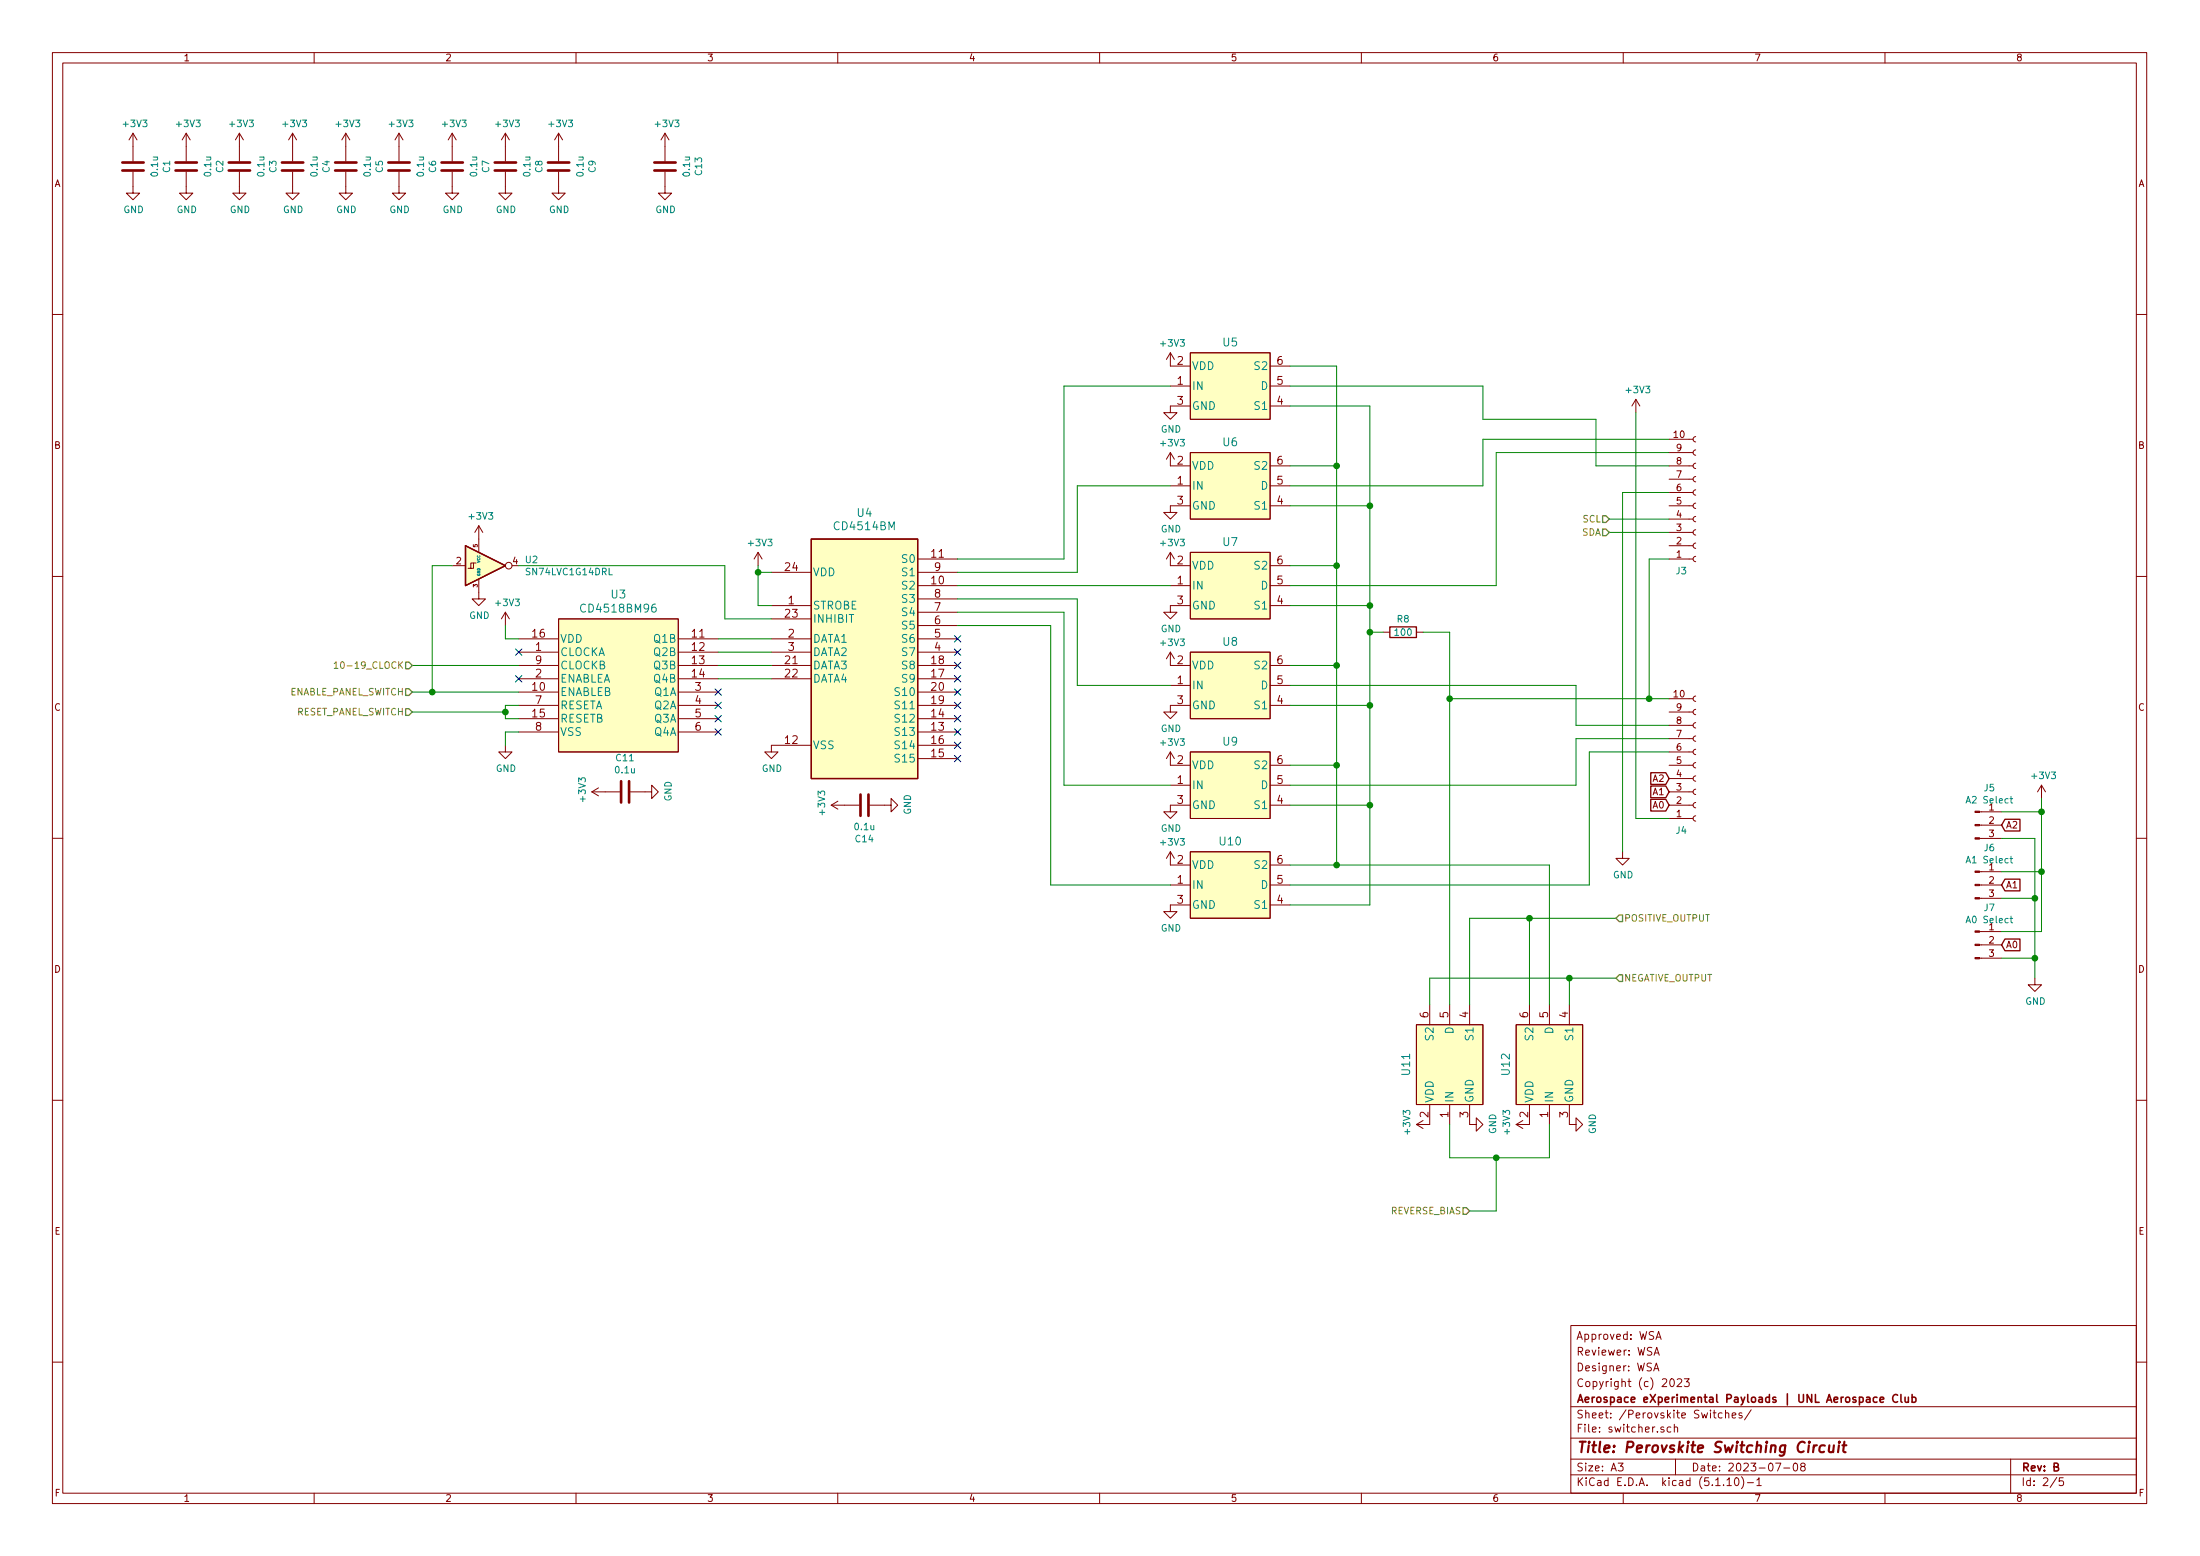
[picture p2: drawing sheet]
<svg xmlns="http://www.w3.org/2000/svg" width="420mm" height="297mm" viewBox="0 0 420 297" stroke-linecap="round" stroke-linejoin="round" font-family="sans-serif">
<g fill="none" stroke="#840000" stroke-width=".19">
<path d="M10 10h400v277h-400zM12 12h396v273.1h-396zM60 10v2M110 10v2M160 10v2M210 10v2M260 10v2M310 10v2M360 10v2M25.4 32.8v4.1h1.3l-1.3 1.2-1.3-1.2h1.3M25.4 25.4v5.4M25.4 25.4l-.8 1.3"/>
<path d="M25.4 25.4l.8 1.3M35.6 32.8v4.1h1.2l-1.2 1.2-1.3-1.2h1.3M35.6 25.4l-.8 1.3M35.6 25.4v5.4M35.6 25.4l.7 1.3M45.7 32.8v4.1h1.3l-1.3 1.2-1.3-1.2h1.3M45.7 25.4l-.7 1.3M45.7 25.4v5.4M45.7 25.4l.8 1.3M55.9 32.8v4.1h1.2l-1.2 1.2-1.3-1.2h1.3M55.9 25.4l-.8 1.3M55.9 25.4v5.4"/>
<path d="M55.9 25.4l.7 1.3M66 32.8v4.1h1.3l-1.3 1.2-1.2-1.2h1.2M66 25.4l-.7 1.3M66 25.4v5.4M66 25.4l.8 1.3M76.2 32.8v4.1h1.3l-1.3 1.2-1.3-1.2h1.3M76.2 25.4v5.4M76.2 25.4l-.8 1.3M76.2 25.4l.8 1.3M86.4 32.8v4.1h1.2l-1.2 1.2-1.3-1.2h1.3M86.4 25.4l-.8 1.3M86.4 25.4v5.4"/>
<path d="M86.4 25.4l.7 1.3M96.5 32.8v4.1h1.3l-1.3 1.2-1.3-1.2h1.3M96.5 25.4l-.7 1.3M96.5 25.4v5.4M96.5 25.4l.8 1.3M106.7 32.8v4.1h1.2l-1.2 1.2-1.3-1.2h1.3M106.7 25.4l-.8 1.3M106.7 25.4v5.4M106.7 25.4l.7 1.3M127 32.8v4.1h1.3l-1.3 1.2-1.3-1.2h1.3M127 25.4l-.8 1.3M127 25.4v5.4"/>
<path d="M127 25.4l.8 1.3M10 60h2M223.5 73.7h3.8M223.5 67.3v2.6h3.8M223.5 67.3l-.7 1.3M223.5 67.3l.8 1.3M227.3 67.3h15.3v12.7h-15.3zM227.3 77.5h-3.8v1.3h1.3l-1.3 1.2-1.3-1.2h1.3M242.6 73.7h3.8M242.6 69.9h3.8M242.6 77.5h3.8M312.4 76.2l-.7 1.3"/>
<path d="M312.4 76.2v2.6M312.4 76.2l.8 1.3M408 60h2M223.5 86.4v2.5h3.8M223.5 92.7h3.8M223.5 86.4l-.7 1.3M223.5 86.4l.8 1.3M227.3 86.4h15.3v12.7h-15.3zM227.3 96.6h-3.8v1.2h1.3l-1.3 1.3-1.3-1.3h1.3M242.6 92.7h3.8M242.6 88.9h3.8M242.6 96.6h3.8"/>
<path d="M318.8 88.9h4.5M318.8 96.6h4.5M318.8 83.9h4.5M318.8 86.4h4.5M318.8 91.5h4.5M318.8 94h4.5M318.8 99.1h4.5M323.8 83.3l-.3 .2-.2 .3 .1 .4 .4 .2M323.8 85.9l-.3 .1-.2 .3 .1 .4 .4 .2M323.8 88.4l-.3 .1-.2 .4 .1 .3 .4 .2M323.8 91l-.3 .1-.2 .3 .1 .4 .4 .2M323.8 93.5l-.3 .1-.2 .3 .1 .4 .4 .2"/>
<path d="M323.8 96l-.3 .2-.2 .3 .1 .4 .4 .2M323.8 98.6l-.3 .1-.2 .3 .1 .4 .4 .2M10 110h2M86.4 108h2.5M89.4 108.5h1v-1h-.5v1M90.4 107.5h.5M91.4 110.5v3.8h1.3l-1.3 1.3-1.2-1.3h1.2M91.4 100.4v5M91.4 100.4l-.7 1.2M91.4 100.4l.8 1.2M96.5 116.9v2.5M96.5 116.9l-.7 1.2"/>
<path d="M96.5 116.9l.8 1.2M106.7 118.1h22.8v25.4h-22.8zM144.8 105.4l-.8 1.3M144.8 105.4v2.6M144.8 105.4l.7 1.3M147.3 115.6h7.6M147.3 118.1h7.6M147.3 109.3h7.6M175.3 111.8h7.6M175.3 106.7h7.6M175.3 109.3h7.6M175.3 119.4h7.6"/>
<path d="M175.3 116.9h7.6M175.3 114.3h7.6M223.5 105.4v2.6h3.8M223.5 111.8h3.8M223.5 105.4l-.7 1.3M223.5 105.4l.8 1.3M227.3 105.4h15.3v12.7h-15.3zM227.3 115.6h-3.8v1.3h1.3l-1.3 1.2-1.3-1.2h1.3M242.6 115.6h3.8M242.6 111.8h3.8M242.6 108h3.8M318.8 106.7h4.5"/>
<path d="M318.8 101.6h4.5M318.8 104.2h4.5M323.8 101.1l-.3 .1-.2 .4 .1 .3 .4 .2M323.8 103.7l-.3 .1-.2 .3 .1 .4 .4 .2M323.8 106.2l-.3 .1-.2 .3 .1 .4 .4 .2M408 110h2M99.1 139.7h7.6M99.1 137.2h7.6M99.1 129.6h7.6M99.1 127h7.6M99.1 134.7h7.6M99.1 122h7.6"/>
<path d="M99.1 132.1h7.6M99.1 124.5h7.6M129.5 139.7h7.7M129.5 137.2h7.7M129.5 129.6h7.7M129.5 127h7.7M129.5 134.7h7.7M129.5 122h7.7M129.5 132.1h7.7M129.5 124.5h7.7M147.3 129.6h7.6M147.3 127h7.6"/>
<path d="M147.3 122h7.6M147.3 124.5h7.6M175.3 139.7h7.6M175.3 137.2h7.6M175.3 129.6h7.6M175.3 127h7.6M175.3 134.7h7.6M175.3 122h7.6M175.3 132.1h7.6M175.3 124.5h7.6M223.5 124.5v2.5h3.8M223.5 124.5l-.7 1.3"/>
<path d="M223.5 124.5l.8 1.3M223.5 130.8h3.8M227.3 124.5h15.3v12.7h-15.3zM227.3 134.7h-3.8v1.2h1.3l-1.3 1.3-1.3-1.3h1.3M242.6 127h3.8M242.6 134.7h3.8M242.6 130.8h3.8M264.2 120.7h1.2M270.5 120.7h1.3M318.8 133.4h4.5M318.8 135.9h4.5M318.8 138.5h4.5"/>
<path d="M323.8 132.9l-.3 .1-.2 .3 .1 .4 .4 .2M323.8 135.4l-.3 .1-.2 .4 .1 .3 .4 .2M323.8 138l-.3 .1-.2 .3 .1 .4 .4 .2M96.5 142.3v1.2h1.3l-1.3 1.3-1.3-1.3h1.3M113 151.2h5.4M113 151.2l1.3 .7M114.3 150.4l-1.3 .8M120.4 151.2h4.1v-1.3l1.2 1.3-1.2 1.2v-1.2M154.9 142.3h-7.6v1.2h1.3l-1.3 1.3-1.3-1.3h1.3M158.7 153.7l1.3 .8M158.7 153.7h5.4M160 152.9l-1.3 .8"/>
<path d="M166.1 153.7h4.1v-1.3l1.2 1.3-1.2 1.3v-1.3M175.3 142.3h7.6M175.3 144.8h7.6M195.6 142.3h.1M223.5 143.5v2.6h3.8M223.5 149.9h3.8M223.5 143.5l-.7 1.3M223.5 143.5l.8 1.3M227.3 143.5h15.3v12.7h-15.3zM227.3 153.7h-3.8v1.3h1.3l-1.3 1.2-1.3-1.2h1.3M242.6 153.7h3.8M242.6 149.9h3.8"/>
<path d="M242.6 146.1h3.8M318.8 153.7h4.5M318.8 146.1h4.5M318.8 141h4.5M318.8 143.5h4.5M318.8 148.6h4.5M318.8 151.2h4.5M318.8 156.2h4.5M323.8 140.5l-.3 .1-.2 .3 .1 .4 .4 .2M323.8 143l-.3 .1-.2 .4 .1 .4 .4 .2M323.8 145.6l-.3 .1-.2 .3 .1 .4 .4 .2M323.8 148.1l-.3 .1-.2 .4 .1 .3 .4 .2"/>
<path d="M323.8 150.7l-.3 .1-.2 .3 .1 .4 .4 .2M323.8 153.2l-.3 .1-.2 .3 .1 .4 .4 .2M323.8 155.7l-.3 .1-.2 .4 .1 .4 .4 .2M378.1 157.5h4.2M378.1 155h4.2M389.9 149.9l-.8 1.3M389.9 149.9v2.5M389.9 149.9l.8 1.3M10 160h2M223.5 162.6v2.5h3.8M223.5 162.6l-.7 1.3M223.5 162.6l.8 1.3"/>
<path d="M223.5 168.9h3.8M227.3 162.6h15.3v12.7h-15.3zM227.3 172.8h-3.8v1.2h1.3l-1.3 1.3-1.3-1.3h1.3M242.6 168.9h3.8M242.6 165.1h3.8M242.6 172.8h3.8M309.9 162.6v1.3h1.2l-1.2 1.2-1.3-1.2h1.3M378.1 160.1h4.2M378.1 168.9h4.2M378.1 177.8h4.2M378.1 171.5h4.2M378.1 166.4h4.2"/>
<path d="M408 160h2M270.5 195.6h12.7v15.3h-12.7zM273 191.8v3.8M276.9 191.8v3.8M280.7 191.8v3.8M289.6 195.6h12.7v15.3h-12.7zM292.1 191.8v3.8M295.9 191.8v3.8M299.7 191.8v3.8M378.1 182.9h4.2M378.1 180.4h4.2M388.6 186.7v1.3h1.3l-1.3 1.3-1.3-1.3h1.3"/>
<path d="M10 210h2M270.5 214.7l1.3 .7M271.8 213.9l-1.3 .8M273 210.9v3.8h-2.5M276.9 210.9v3.8M280.7 210.9v3.8h1.2v-1.3l1.3 1.3-1.3 1.2v-1.2M289.6 214.7l1.2 .7M290.8 213.9l-1.2 .8M292.1 210.9v3.8h-2.5M295.9 210.9v3.8M299.7 210.9v3.8h1.3v-1.3l1.3 1.3-1.3 1.2v-1.2M408 210h2"/>
<path d="M300 253h108v32.1h-108zM315.9 258.7l.5-1.5 .5 1.5M316.1 258.3h.7M316.3 255.7l.5-1.5 .4 1.5M316.4 255.3h.7M10 260h2M300 278.5h108M300 274.5h108M300 268.5h108M309 279.3h1l-.5 .6 .4 .1v.7l-.2 .1-.7-.1M315.8 261.7l.5-1.5 .5 1.5M316 261.3h.7"/>
<path d="M317.8 272.5a.37 .37 0 0 0-.6 .1v.2l.6 .2v.1l-.2 .3-.4-.1M319.1 272.5l-.4-.1-.3 .3 .1 .6 .2 .1 .4-.1M319.1 263.3l.2-.1a.8 .8 0 0 1 .5 .8 .8 .8 0 0 1-.5 .7 1 1 0 0 1-.2-1.4zM319.8 272.5a.37 .37 0 0 1 .6 .1v.8M319.8 271.9v1.5M320 278.5v3M320.3 263.4l.6-.2 .3 .4-1 1.1h1M321.7 263.2h.9l-.5 .6 .4 .1v.7l-.2 .1-.6-.1M328.9 269.8l-.5-.1-.2 .3v.6l.2 .1 .5-.1M329.5 269.8h.1a.37 .37 0 0 1 .6 .1v.8M329.5 269.2v1.5M330.8 270.2l.7-.1-.1-.3-.4-.1-.2 .2 .1 .7h.5"/>
<path d="M332.7 269.8l-.4-.1-.2 .2 .1 .2 .5 .2v.3h-.6M334.4 269.1l-1.2 2M339.1 279.3h1l-.6 1.5M342.6 279.5l.4-.2a.94 .94 0 0 1 0 1.5 .82 .82 0 0 1-.4-1.3zM344.2 279.9l-.3-.2 .1-.2 .2-.2 .4 .1 .2 .2-.1 .2-.5 .1-.3 .3v.3l.3 .3h.2l.4-.3-.1-.4-.3-.2M384 278.5v6.6M408 260h2M60 285.1v1.9M110 285.1v1.9M160 285.1v1.9M210 285.1v1.9M260 285.1v1.9"/>
<path d="M300 281.5h108M310 285.1v1.9M329.8 282.5l.5-.4v1.5M329.8 283.6h.9M331.4 282.2l.2-.1a.8 .8 0 0 1 .5 .8 .8 .8 0 0 1-.5 .7 1 1 0 0 1-.2-1.4zM332.6 281.9a1.71 1.71 0 0 1 0 2.3M333.7 283h1.2M335.5 282.5l.4-.4v1.5M335.5 283.6h.9M340.7 280.2h1.1M360 285.1v1.9M392.8 282l-1.3 2"/>
<path d="M394 282.1h-.7l-.1 .7 .3-.1h.5l.1 .3-.1 .5-.2 .1-.6-.1"/>
<circle cx="97.2" cy="108" r=".63"/>
</g>
<path d="M348.5 276a.68 .68 0 0 0-1 .3l-.1 .5 .2 .3 .2 .1 .6-.1M349.4 275.9l-.1 1.2a.6 .6 0 0 0 .8-.1M350.2 275.9l-.1 1.3M351.2 275.9l-.2 1.3M351.3 275.2v.2M351.9 275.9h.7M352.2 275.2l-.2 1.7 .1 .2 .4 .1" fill="none" stroke="#840000" stroke-width=".41"/>
<path d="M358.5 266.8l-.5-.1-.2 .3v.6l.2 .1 .5-.1M359.1 267.2l.7-.1-.1-.3-.4-.1-.2 .2v.7h.6M362.4 266.4a.71 .71 0 0 0-1 .5 .71 .71 0 0 0 .7 .8l.3-.1M363 266.2v1.3l.3 .2M363.8 266.7l.1 .9 .4 .1 .2-.1M364.5 266.7v1M365.2 266.8l.4-.1 .3 .3-.1 .6-.2 .1-.4-.1M365.2 266.2v1.5" fill="none" stroke="#840000" stroke-width=".3"/>
<g fill="none" stroke="#840000" stroke-width=".51">
<path d="M23.4 32.5h4M23.4 31h4M33.5 32.5h4.1M33.5 31h4.1M43.7 32.5h4.1M43.7 31h4.1M53.8 32.5h4.1M53.8 31h4.1M64 32.5h4.1M64 31h4.1M74.2 32.5h4M74.2 31h4"/>
<path d="M84.3 32.5h4.1M84.3 31h4.1M94.5 32.5h4.1M94.5 31h4.1M104.6 32.5h4.1M104.6 31h4.1M125 32.5h4M125 31h4M118.6 149.1v4.1M120.1 149.1v4.1M164.3 151.7v4M165.9 151.7v4"/>
</g>
<g fill="#ffffc2" stroke="#ffffc2" stroke-width=".19">
<path d="M227.3 67.3h15.3v12.7h-15.3z"/>
<path d="M154.9 102.9h20.4v45.7h-20.4z"/>
<path d="M227.3 86.4h15.3v12.7h-15.3z"/>
<path d="M227.3 124.5h15.3v12.7h-15.3z"/>
<path d="M227.3 105.4h15.3v12.7h-15.3z"/>
<path d="M227.3 162.6h15.3v12.7h-15.3z"/>
<path d="M289.6 195.6h12.7v15.3h-12.7z"/>
<path d="M227.3 143.5h15.3v12.7h-15.3z"/>
<path d="M270.5 195.6h12.7v15.3h-12.7z"/>
<path d="M88.9 104.2l7.6 3.8-7.6 3.8z"/>
<path d="M106.7 118.1h22.8v25.4h-22.8z"/>
</g>
<path d="M88.9 104.2l7.6 3.8-7.6 3.8zM154.9 102.9h20.4v45.7h-20.4zM265.4 119.7h5.1v2h-5.1zM315.3 147.5h2.8l.7 1.1-.7 1.1h-2.8zM315.3 150h2.8l.7 1.2-.7 1.1h-2.8zM315.3 152.6h2.8l.7 1.1-.7 1.1h-2.8zM382.9 156.4h2.9v2.2h-2.9l-.6-1.1zM382.9 167.8h2.9v2.3h-2.9l-.6-1.2zM382.9 179.3h2.9v2.2h-2.9l-.6-1.1z" fill="none" stroke="#840000" stroke-width=".25"/>
<g fill="#840000" stroke="#840000" stroke-width=".19">
<path d="M377.2 182.8h.9v.2h-.9z"/>
<path d="M377.2 180.2h.9v.3h-.9z"/>
<path d="M377.2 177.7h.9v.3h-.9z"/>
<path d="M377.2 171.4h.9v.2h-.9z"/>
<path d="M377.2 168.8h.9v.3h-.9z"/>
<path d="M377.2 166.3h.9v.2h-.9z"/>
<path d="M377.2 159.9h.9v.3h-.9z"/>
<path d="M377.2 157.4h.9v.2h-.9z"/>
<path d="M377.2 154.8h.9v.3h-.9z"/>
</g>
<path d="M383.9 152.5h.5M384.1 152v1.1l.3 .2M383.9 175.3h.5M383.9 163.9h.5M384.1 174.9v1.1l.3 .2M384.1 163.5v1.1l.3 .1" fill="none" stroke="#008484" stroke-width=".19"/>
<g fill="none" stroke="#008400" stroke-width=".19">
<path d="M223.5 73.7h-20.3v33h-20.3M246.4 77.5h15.2v95.3h-15.2M246.4 73.7h36.8v6.3h21.6v8.9h14M246.4 69.9h8.9v95.2M312.4 78.8v77.4h6.4M223.5 92.7h-17.8v16.6h-22.8M246.4 88.9h8.9M246.4 96.6h15.2M307.3 99.1h11.5M318.8 94h-8.9v68.6M318.8 83.9h-35.6v8.8h-36.8M318.8 86.4h-33.1v25.4h-39.3"/>
<path d="M86.4 108h-3.9v24.1M96.5 119.4v2.6h2.6M99.1 108h39.3v10.1h8.9M144.8 109.3h2.5M144.8 108v7.6h2.5M182.9 111.8h40.6M182.9 114.3h22.8v16.5h17.8M182.9 116.9h20.3v33h20.3M182.9 119.4h17.8v49.5h22.8M246.4 108h8.9M246.4 115.6h15.2M307.3 101.6h11.5"/>
<path d="M318.8 106.7h-3.8v26.7M78.7 132.1h20.4M78.7 127h20.4M78.7 135.9h17.8M99.1 134.7h-2.6v2.5h2.6M99.1 139.7h-2.6v2.6M137.2 122h10.1M137.2 124.5h10.1M137.2 127h10.1M137.2 129.6h10.1M246.4 130.8h54.6v7.7h17.8M246.4 134.7h15.2"/>
<path d="M246.4 127h8.9M261.6 120.7h2.6M271.8 120.7h5.1v71.1M276.9 133.4h41.9M246.4 153.7h15.2M246.4 146.1h8.9M318.8 143.5h-15.3v25.4h-57.1M318.8 141h-17.8v8.9h-54.6M382.3 155h7.6M389.9 152.4v25.4h-7.6M246.4 165.1h49.5v26.7M292.1 175.3v16.5"/>
<path d="M308.6 175.3h-27.9v16.5M382.3 160.1h6.3v26.6M382.3 166.4h7.6M382.3 171.5h6.3M299.7 186.7v5.1M308.6 186.7h-35.6v5.1M382.3 182.9h6.3M276.9 214.7v6.3h19v-6.3M285.7 221v10.2h-5"/>
</g>
<path d="M306.1 98.5h.6l.6 .6-.6 .6h-.6zM306.1 101h.6l.6 .6-.6 .7h-.6zM77.5 135.3h.6l.6 .6-.6 .7h-.6zM77.5 131.5h.6l.6 .6-.6 .7h-.6zM77.5 126.4h.6l.6 .6-.6 .7h-.6zM309.2 174.7h.7v1.2h-.7l-.6-.6zM309.2 186.1h.7v1.3h-.7l-.6-.7zM279.4 230.5h.6l.7 .7-.7 .6h-.6z" fill="none" stroke="#848400" stroke-width=".25"/>
<path d="M63.8 126.7l.4-.4v1.3M63.8 127.6h.7" fill="none" stroke="#848400" stroke-width=".19"/>
<g fill="#008400" stroke="#008400" stroke-width=".25">
<circle cx="255.3" cy="88.9" r=".51"/>
<circle cx="261.6" cy="120.7" r=".51"/>
<circle cx="144.8" cy="109.3" r=".51"/>
<circle cx="255.3" cy="165.1" r=".51"/>
<circle cx="96.5" cy="135.9" r=".51"/>
<circle cx="82.6" cy="132.1" r=".51"/>
<circle cx="315" cy="133.4" r=".51"/>
<circle cx="255.3" cy="108" r=".51"/>
<circle cx="276.9" cy="133.4" r=".51"/>
<circle cx="255.3" cy="146.1" r=".51"/>
<circle cx="388.6" cy="182.9" r=".51"/>
<circle cx="255.3" cy="127" r=".51"/>
<circle cx="261.6" cy="96.6" r=".51"/>
<circle cx="285.7" cy="221" r=".51"/>
<circle cx="261.6" cy="115.6" r=".51"/>
<circle cx="389.9" cy="155" r=".51"/>
<circle cx="261.6" cy="134.7" r=".51"/>
<circle cx="261.6" cy="153.7" r=".51"/>
<circle cx="292.1" cy="175.3" r=".51"/>
<circle cx="389.9" cy="166.4" r=".51"/>
<circle cx="388.6" cy="171.5" r=".51"/>
<circle cx="299.7" cy="186.7" r=".51"/>
</g>
<g fill="none" stroke="#000084" stroke-width=".19">
<path d="M98.5 129l1.2 1.2M98.5 123.9l1.2 1.2M99.7 129l-1.2 1.2M99.7 123.9l-1.2 1.2M136.6 134l1.2 1.3M136.6 139.1l1.2 1.2M136.6 136.6l1.2 1.2M136.6 131.5l1.2 1.2M137.8 134l-1.2 1.3M137.8 139.1l-1.2 1.2M137.8 136.6l-1.2 1.2M137.8 131.5l-1.2 1.2"/>
<path d="M182.3 139.1l1.2 1.2M182.3 136.6l1.2 1.2M182.3 134l1.2 1.3M182.3 131.5l1.2 1.2M182.3 129l1.2 1.2M182.3 121.3l1.2 1.3M182.3 126.4l1.2 1.2M182.3 123.9l1.2 1.2M183.5 139.1l-1.2 1.2M183.5 136.6l-1.2 1.2M183.5 134l-1.2 1.3M183.5 131.5l-1.2 1.2"/>
<path d="M183.5 129l-1.2 1.2M183.5 121.3l-1.2 1.3M183.5 126.4l-1.2 1.2M183.5 123.9l-1.2 1.2M182.3 144.2l1.2 1.2M182.3 141.7l1.2 1.2M183.5 144.2l-1.2 1.2M183.5 141.7l-1.2 1.2"/>
</g>
<text font-size="2.8" fill="#840000" x="301" y="277.3">Title: Perovskite Switching Circuit</text>
<g font-size="2.1" fill="#840000">
<text x="224.8" y="69.6">2</text>
<text x="243.9" y="69.6">6</text>
<text x="224.8" y="73.4">1</text>
<text x="224.8" y="77.3">3</text>
<text x="243.9" y="77.3">4</text>
<text x="243.9" y="73.4">5</text>
<text x="224.8" y="88.7">2</text>
<text x="243.9" y="88.7">6</text>
<text x="224.8" y="92.5">1</text>
<text x="243.9" y="92.5">5</text>
<text x="224.8" y="96.3">3</text>
<text x="243.9" y="96.3">4</text>
<text x="177.9" y="106.5">11</text>
<text x="224.8" y="107.7">2</text>
<text x="243.9" y="107.7">6</text>
<text x="150" y="109">24</text>
<text x="177.9" y="111.5">10</text>
<text x="178.5" y="109">9</text>
<text x="224.8" y="111.5">1</text>
<text x="243.9" y="111.5">5</text>
<text x="150" y="117.9">23</text>
<text x="150.5" y="115.4">1</text>
<text x="178.5" y="119.2">6</text>
<text x="178.5" y="116.6">7</text>
<text x="178.5" y="114.1">8</text>
<text x="224.8" y="115.4">3</text>
<text x="243.9" y="115.4">4</text>
<text x="101.7" y="121.7">16</text>
<text x="102.3" y="124.2">1</text>
<text x="132.2" y="121.7">11</text>
<text x="132.2" y="124.2">12</text>
<text x="150.5" y="121.7">2</text>
<text x="150.5" y="124.2">3</text>
<text x="178.5" y="124.2">4</text>
<text x="178.5" y="121.7">5</text>
<text x="101.7" y="131.9">10</text>
<text x="102.3" y="129.3">2</text>
<text x="102.3" y="126.8">9</text>
<text x="132.2" y="126.8">13</text>
<text x="132.2" y="129.3">14</text>
<text x="132.8" y="131.9">3</text>
<text x="150" y="126.8">21</text>
<text x="150" y="129.3">22</text>
<text x="177.9" y="129.3">17</text>
<text x="177.9" y="126.8">18</text>
<text x="177.9" y="131.9">20</text>
<text x="224.8" y="130.6">1</text>
<text x="224.8" y="126.8">2</text>
<text x="243.9" y="130.6">5</text>
<text x="243.9" y="126.8">6</text>
<text x="101.7" y="136.9">15</text>
<text x="102.3" y="134.4">7</text>
<text x="132.8" y="134.4">4</text>
<text x="132.8" y="136.9">5</text>
<text x="177.9" y="136.9">14</text>
<text x="177.9" y="134.4">19</text>
<text x="224.8" y="134.4">3</text>
<text x="243.9" y="134.4">4</text>
<text x="102.3" y="139.5">8</text>
<text x="132.8" y="139.5">6</text>
<text x="150" y="142">12</text>
<text x="177.9" y="139.5">13</text>
<text x="177.9" y="142">16</text>
<text x="177.9" y="144.6">15</text>
<text x="224.8" y="149.6">1</text>
<text x="224.8" y="145.8">2</text>
<text x="243.9" y="149.6">5</text>
<text x="243.9" y="145.8">6</text>
<text x="224.8" y="153.5">3</text>
<text x="243.9" y="153.5">4</text>
<text x="224.8" y="164.9">2</text>
<text x="243.9" y="164.9">6</text>
<text x="224.8" y="168.7">1</text>
<text x="224.8" y="172.5">3</text>
<text x="243.9" y="172.5">4</text>
<text x="243.9" y="168.7">5</text>
<text x="272.8" y="194.3" transform="rotate(-90 272.8 194.3)">6</text>
<text x="276.6" y="194.3" transform="rotate(-90 276.6 194.3)">5</text>
<text x="280.4" y="194.3" transform="rotate(-90 280.4 194.3)">4</text>
<text x="291.8" y="194.3" transform="rotate(-90 291.8 194.3)">6</text>
<text x="295.7" y="194.3" transform="rotate(-90 295.7 194.3)">5</text>
<text x="299.5" y="194.3" transform="rotate(-90 299.5 194.3)">4</text>
<text x="272.8" y="213.3" transform="rotate(-90 272.8 213.3)">2</text>
<text x="276.6" y="213.3" transform="rotate(-90 276.6 213.3)">1</text>
<text x="280.4" y="213.3" transform="rotate(-90 280.4 213.3)">3</text>
<text x="291.8" y="213.3" transform="rotate(-90 291.8 213.3)">2</text>
<text x="295.7" y="213.3" transform="rotate(-90 295.7 213.3)">1</text>
<text x="299.5" y="213.3" transform="rotate(-90 299.5 213.3)">3</text>
<text x="301" y="255.8">Approved: WSA</text>
<text x="301" y="261.8">Designer: WSA</text>
<text x="301" y="258.8">Reviewer: WSA</text>
<text x="301" y="267.8">Aerospace eXperimental Payloads | UNL Aerospace Club</text>
<text x="301" y="264.8">Copyright (c) 2023</text>
<text x="301" y="273.5">File: switcher.sch</text>
<text x="301" y="270.8">Sheet: /Perovskite Switches/</text>
<text x="301" y="280.9">Size: A3</text>
<text x="323" y="280.9">Date: 2023-07-08</text>
<text x="386" y="280.9">Rev: B</text>
<text x="301" y="283.7">KiCad E.D.A. kicad (5.1.10)-1</text>
<text x="386" y="283.7">Id: 2/5</text>
</g>
<g font-size="2.1" fill="#008484">
<text x="227.6" y="70.6">VDD</text>
<text x="233.6" y="66.1">U5</text>
<text x="239.8" y="70.6">S2</text>
<text x="227.6" y="74.4">IN</text>
<text x="240.8" y="74.4">D</text>
<text x="227.6" y="78.2">GND</text>
<text x="239.8" y="78.2">S1</text>
<text x="227.6" y="89.7">VDD</text>
<text x="233.6" y="85.2">U6</text>
<text x="239.8" y="89.7">S2</text>
<text x="227.6" y="93.5">IN</text>
<text x="240.8" y="93.5">D</text>
<text x="159.6" y="101.2">CD4514BM</text>
<text x="163.8" y="98.7">U4</text>
<text x="227.6" y="97.3">GND</text>
<text x="239.8" y="97.3">S1</text>
<text x="172.5" y="107.5">S0</text>
<text x="233.6" y="104.2">U7</text>
<text x="155.2" y="110">VDD</text>
<text x="172.5" y="112.5">S2</text>
<text x="172.5" y="110">S1</text>
<text x="227.6" y="112.5">IN</text>
<text x="227.6" y="108.7">VDD</text>
<text x="239.8" y="108.7">S2</text>
<text x="240.8" y="112.5">D</text>
<text x="111.4" y="116.9">CD4518BM96</text>
<text x="116.8" y="114.2">U3</text>
<text x="155.2" y="116.3">STROBE</text>
<text x="155.2" y="118.9">INHIBIT</text>
<text x="172.5" y="117.6">S4</text>
<text x="172.5" y="115.1">S3</text>
<text x="227.6" y="116.3">GND</text>
<text x="239.8" y="116.3">S1</text>
<text x="106.9" y="125.2">CLOCKA</text>
<text x="106.9" y="122.7">VDD</text>
<text x="125" y="122.7">Q1B</text>
<text x="125" y="125.2">Q2B</text>
<text x="155.2" y="122.7">DATA1</text>
<text x="155.2" y="125.2">DATA2</text>
<text x="172.5" y="125.2">S7</text>
<text x="172.5" y="122.7">S6</text>
<text x="172.5" y="120.2">S5</text>
<text x="233.6" y="123.3">U8</text>
<text x="106.9" y="130.3">ENABLEA</text>
<text x="106.9" y="127.8">CLOCKB</text>
<text x="125" y="127.8">Q3B</text>
<text x="125" y="130.3">Q4B</text>
<text x="155.2" y="127.8">DATA3</text>
<text x="155.2" y="130.3">DATA4</text>
<text x="172.5" y="130.3">S9</text>
<text x="172.5" y="127.8">S8</text>
<text x="227.6" y="131.6">IN</text>
<text x="227.6" y="127.8">VDD</text>
<text x="239.8" y="127.8">S2</text>
<text x="240.8" y="131.6">D</text>
<text x="106.9" y="132.9">ENABLEB</text>
<text x="106.9" y="137.9">RESETB</text>
<text x="106.9" y="135.4">RESETA</text>
<text x="125" y="132.9">Q1A</text>
<text x="125" y="135.4">Q2A</text>
<text x="125" y="137.9">Q3A</text>
<text x="171.3" y="137.9">S12</text>
<text x="171.3" y="135.4">S11</text>
<text x="171.3" y="132.9">S10</text>
<text x="227.6" y="135.4">GND</text>
<text x="239.8" y="135.4">S1</text>
<text x="106.9" y="140.5">VSS</text>
<text x="125" y="140.5">Q4A</text>
<text x="155.2" y="143">VSS</text>
<text x="171.3" y="140.5">S13</text>
<text x="171.3" y="143">S14</text>
<text x="233.6" y="142.3">U9</text>
<text x="171.3" y="145.6">S15</text>
<text x="227.6" y="146.8">VDD</text>
<text x="239.8" y="146.8">S2</text>
<text x="227.6" y="150.6">IN</text>
<text x="227.6" y="154.4">GND</text>
<text x="239.8" y="154.4">S1</text>
<text x="240.8" y="150.6">D</text>
<text x="233" y="161.4">U10</text>
<text x="227.6" y="165.9">VDD</text>
<text x="239.8" y="165.9">S2</text>
<text x="227.6" y="169.7">IN</text>
<text x="227.6" y="173.5">GND</text>
<text x="239.8" y="173.5">S1</text>
<text x="240.8" y="169.7">D</text>
<text x="277.6" y="197.4" transform="rotate(-90 277.6 197.4)">D</text>
<text x="296.6" y="197.4" transform="rotate(-90 296.6 197.4)">D</text>
<text x="273.8" y="198.4" transform="rotate(-90 273.8 198.4)">S2</text>
<text x="281.4" y="198.4" transform="rotate(-90 281.4 198.4)">S1</text>
<text x="292.8" y="198.4" transform="rotate(-90 292.8 198.4)">S2</text>
<text x="300.5" y="198.4" transform="rotate(-90 300.5 198.4)">S1</text>
<text x="269.3" y="205.1" transform="rotate(-90 269.3 205.1)">U11</text>
<text x="288.3" y="205.1" transform="rotate(-90 288.3 205.1)">U12</text>
<text x="273.8" y="210.6" transform="rotate(-90 273.8 210.6)">VDD</text>
<text x="277.6" y="210.6" transform="rotate(-90 277.6 210.6)">IN</text>
<text x="281.4" y="210.6" transform="rotate(-90 281.4 210.6)">GND</text>
<text x="292.8" y="210.6" transform="rotate(-90 292.8 210.6)">VDD</text>
<text x="296.6" y="210.6" transform="rotate(-90 296.6 210.6)">IN</text>
<text x="300.5" y="210.6" transform="rotate(-90 300.5 210.6)">GND</text>
</g>
<g font-size="1.8" fill="#840000">
<text x="35" y="11.7">1</text>
<text x="85" y="11.7">2</text>
<text x="135" y="11.7">3</text>
<text x="185" y="11.7">4</text>
<text x="235" y="11.7">5</text>
<text x="285" y="11.7">6</text>
<text x="335" y="11.7">7</text>
<text x="385" y="11.7">8</text>
<text x="10.4" y="35.7">A</text>
<text x="408.4" y="35.7">A</text>
<text x="319.7" y="83.6">10</text>
<text x="10.4" y="85.7">B</text>
<text x="320.2" y="88.7">8</text>
<text x="320.2" y="86.1">9</text>
<text x="408.4" y="85.7">B</text>
<text x="320.2" y="93.8">6</text>
<text x="320.2" y="91.2">7</text>
<text x="320.2" y="101.4">3</text>
<text x="320.2" y="98.8">4</text>
<text x="320.2" y="96.3">5</text>
<text x="87.1" y="107.7">2</text>
<text x="97.9" y="107.7">4</text>
<text x="320.2" y="106.5">1</text>
<text x="320.2" y="103.9">2</text>
<text x="10.4" y="135.7">C</text>
<text x="319.7" y="133.1">10</text>
<text x="320.2" y="135.7">9</text>
<text x="408.4" y="135.7">C</text>
<text x="320.2" y="143.3">6</text>
<text x="320.2" y="140.8">7</text>
<text x="320.2" y="138.2">8</text>
<text x="315.7" y="149.3">A2</text>
<text x="320.2" y="148.4">4</text>
<text x="320.2" y="145.8">5</text>
<text x="315.7" y="151.8">A1</text>
<text x="315.7" y="154.3">A0</text>
<text x="320.2" y="156">1</text>
<text x="320.2" y="153.5">2</text>
<text x="320.2" y="150.9">3</text>
<text x="379.9" y="154.7">1</text>
<text x="379.9" y="157.3">2</text>
<text x="379.9" y="159.8">3</text>
<text x="383.1" y="158.2">A2</text>
<text x="379.9" y="166.2">1</text>
<text x="379.9" y="168.7">2</text>
<text x="379.9" y="171.2">3</text>
<text x="383.1" y="169.6">A1</text>
<text x="379.9" y="177.6">1</text>
<text x="10.4" y="185.7">D</text>
<text x="379.9" y="180.1">2</text>
<text x="379.9" y="182.7">3</text>
<text x="383.1" y="181">A0</text>
<text x="408.4" y="185.7">D</text>
<text x="10.4" y="235.7">E</text>
<text x="408.4" y="235.7">E</text>
<text x="10.5" y="285.7">F</text>
<text x="35" y="286.7">1</text>
<text x="85" y="286.7">2</text>
<text x="135" y="286.7">3</text>
<text x="185" y="286.7">4</text>
<text x="235" y="286.7">5</text>
<text x="285" y="286.7">6</text>
<text x="335" y="286.7">7</text>
<text x="385" y="286.7">8</text>
<text x="408.5" y="285.7">F</text>
</g>
<g font-size="1.8" fill="#008484">
<text x="23.7" y="24.3">+3V3</text>
<text x="33.9" y="24.3">+3V3</text>
<text x="44" y="24.3">+3V3</text>
<text x="54.2" y="24.3">+3V3</text>
<text x="64.3" y="24.3">+3V3</text>
<text x="74.5" y="24.3">+3V3</text>
<text x="84.7" y="24.3">+3V3</text>
<text x="94.8" y="24.3">+3V3</text>
<text x="105" y="24.3">+3V3</text>
<text x="125.3" y="24.3">+3V3</text>
<text x="30.2" y="33.5" transform="rotate(-90 30.2 33.5)">0.1u</text>
<text x="32.5" y="32.9" transform="rotate(-90 32.5 32.9)">C1</text>
<text x="40.3" y="33.5" transform="rotate(-90 40.3 33.5)">0.1u</text>
<text x="42.6" y="32.9" transform="rotate(-90 42.6 32.9)">C2</text>
<text x="50.5" y="33.5" transform="rotate(-90 50.5 33.5)">0.1u</text>
<text x="52.8" y="32.9" transform="rotate(-90 52.8 32.9)">C3</text>
<text x="60.7" y="33.5" transform="rotate(-90 60.7 33.5)">0.1u</text>
<text x="63" y="32.9" transform="rotate(-90 63 32.9)">C4</text>
<text x="70.8" y="33.5" transform="rotate(-90 70.8 33.5)">0.1u</text>
<text x="73.1" y="32.9" transform="rotate(-90 73.1 32.9)">C5</text>
<text x="81" y="33.5" transform="rotate(-90 81 33.5)">0.1u</text>
<text x="83.3" y="32.9" transform="rotate(-90 83.3 32.9)">C6</text>
<text x="91.1" y="33.5" transform="rotate(-90 91.1 33.5)">0.1u</text>
<text x="93.4" y="32.9" transform="rotate(-90 93.4 32.9)">C7</text>
<text x="101.3" y="33.5" transform="rotate(-90 101.3 33.5)">0.1u</text>
<text x="103.6" y="32.9" transform="rotate(-90 103.6 32.9)">C8</text>
<text x="111.5" y="33.5" transform="rotate(-90 111.5 33.5)">0.1u</text>
<text x="113.8" y="32.9" transform="rotate(-90 113.8 32.9)">C9</text>
<text x="131.8" y="33.5" transform="rotate(-90 131.8 33.5)">0.1u</text>
<text x="134.1" y="33.4" transform="rotate(-90 134.1 33.4)">C13</text>
<text x="23.6" y="40.7">GND</text>
<text x="33.7" y="40.7">GND</text>
<text x="43.9" y="40.7">GND</text>
<text x="54.1" y="40.7">GND</text>
<text x="64.2" y="40.7">GND</text>
<text x="74.4" y="40.7">GND</text>
<text x="84.5" y="40.7">GND</text>
<text x="94.7" y="40.7">GND</text>
<text x="104.9" y="40.7">GND</text>
<text x="125.2" y="40.7">GND</text>
<text x="221.8" y="66.2">+3V3</text>
<text x="310.7" y="75.1">+3V3</text>
<text x="221.7" y="82.6">GND</text>
<text x="221.8" y="85.2">+3V3</text>
<text x="89.7" y="99.2">+3V3</text>
<text x="221.7" y="101.6">GND</text>
<text x="100.4" y="107.5">U2</text>
<text x="143.1" y="104.3">+3V3</text>
<text x="221.8" y="104.3">+3V3</text>
<text x="100.7" y="109.8">SN74LVC1G14DRL</text>
<text x="320.1" y="109.6">J3</text>
<text x="89.6" y="118.1">GND</text>
<text x="94.8" y="115.7">+3V3</text>
<text x="266.9" y="118.8">R8</text>
<text x="221.7" y="120.7">GND</text>
<text x="221.8" y="123.3">+3V3</text>
<text x="266.5" y="121.4">100</text>
<text x="221.7" y="139.7">GND</text>
<text x="221.8" y="142.4">+3V3</text>
<text x="94.7" y="147.4">GND</text>
<text x="117.6" y="147.6">0.1u</text>
<text x="117.7" y="145.3">C11</text>
<text x="145.5" y="147.4">GND</text>
<text x="388.2" y="148.7">+3V3</text>
<text x="111.9" y="152.9" transform="rotate(-90 111.9 152.9)">+3V3</text>
<text x="128.3" y="153" transform="rotate(-90 128.3 153)">GND</text>
<text x="157.6" y="155.4" transform="rotate(-90 157.6 155.4)">+3V3</text>
<text x="174" y="155.5" transform="rotate(-90 174 155.5)">GND</text>
<text x="375.9" y="153.4">A2 Select</text>
<text x="379" y="151.1">J5</text>
<text x="163.3" y="158.5">0.1u</text>
<text x="163.4" y="160.8">C14</text>
<text x="221.7" y="158.8">GND</text>
<text x="221.8" y="161.4">+3V3</text>
<text x="320.1" y="159.2">J4</text>
<text x="308.1" y="167.7">GND</text>
<text x="375.9" y="164.8">A1 Select</text>
<text x="379" y="162.5">J6</text>
<text x="379" y="173.9">J7</text>
<text x="221.7" y="177.8">GND</text>
<text x="375.9" y="176.2">A0 Select</text>
<text x="386.8" y="191.8">GND</text>
<text x="269.3" y="216.4" transform="rotate(-90 269.3 216.4)">+3V3</text>
<text x="285.8" y="216.5" transform="rotate(-90 285.8 216.5)">GND</text>
<text x="288.4" y="216.4" transform="rotate(-90 288.4 216.4)">+3V3</text>
<text x="304.8" y="216.5" transform="rotate(-90 304.8 216.5)">GND</text>
</g>
<g font-size="1.8" fill="#848400">
<text x="302.3" y="99.7">SCL</text>
<text x="302.1" y="102.3">SDA</text>
<text x="65.4" y="127.7">10-19_CLOCK</text>
<text x="55" y="132.8">ENABLE_PANEL_SWITCH</text>
<text x="56.4" y="136.6">RESET_PANEL_SWITCH</text>
<text x="310.1" y="175.9">POSITIVE_OUTPUT</text>
<text x="310.1" y="187.4">NEGATIVE_OUTPUT</text>
<text x="265.5" y="231.8">REVERSE_BIAS</text>
</g>
<g font-size="1.1" fill="#840000">
<text x="91.2" y="104.5" transform="rotate(-90 91.2 104.5)">5</text>
<text x="91.2" y="112.1" transform="rotate(-90 91.2 112.1)">3</text>
</g>
<g font-size=".7" fill="#008484">
<text x="91.7" y="107.5" transform="rotate(-90 91.7 107.5)">VCC</text>
<text x="91.7" y="110" transform="rotate(-90 91.7 110)">GND</text>
</g>
</svg>
